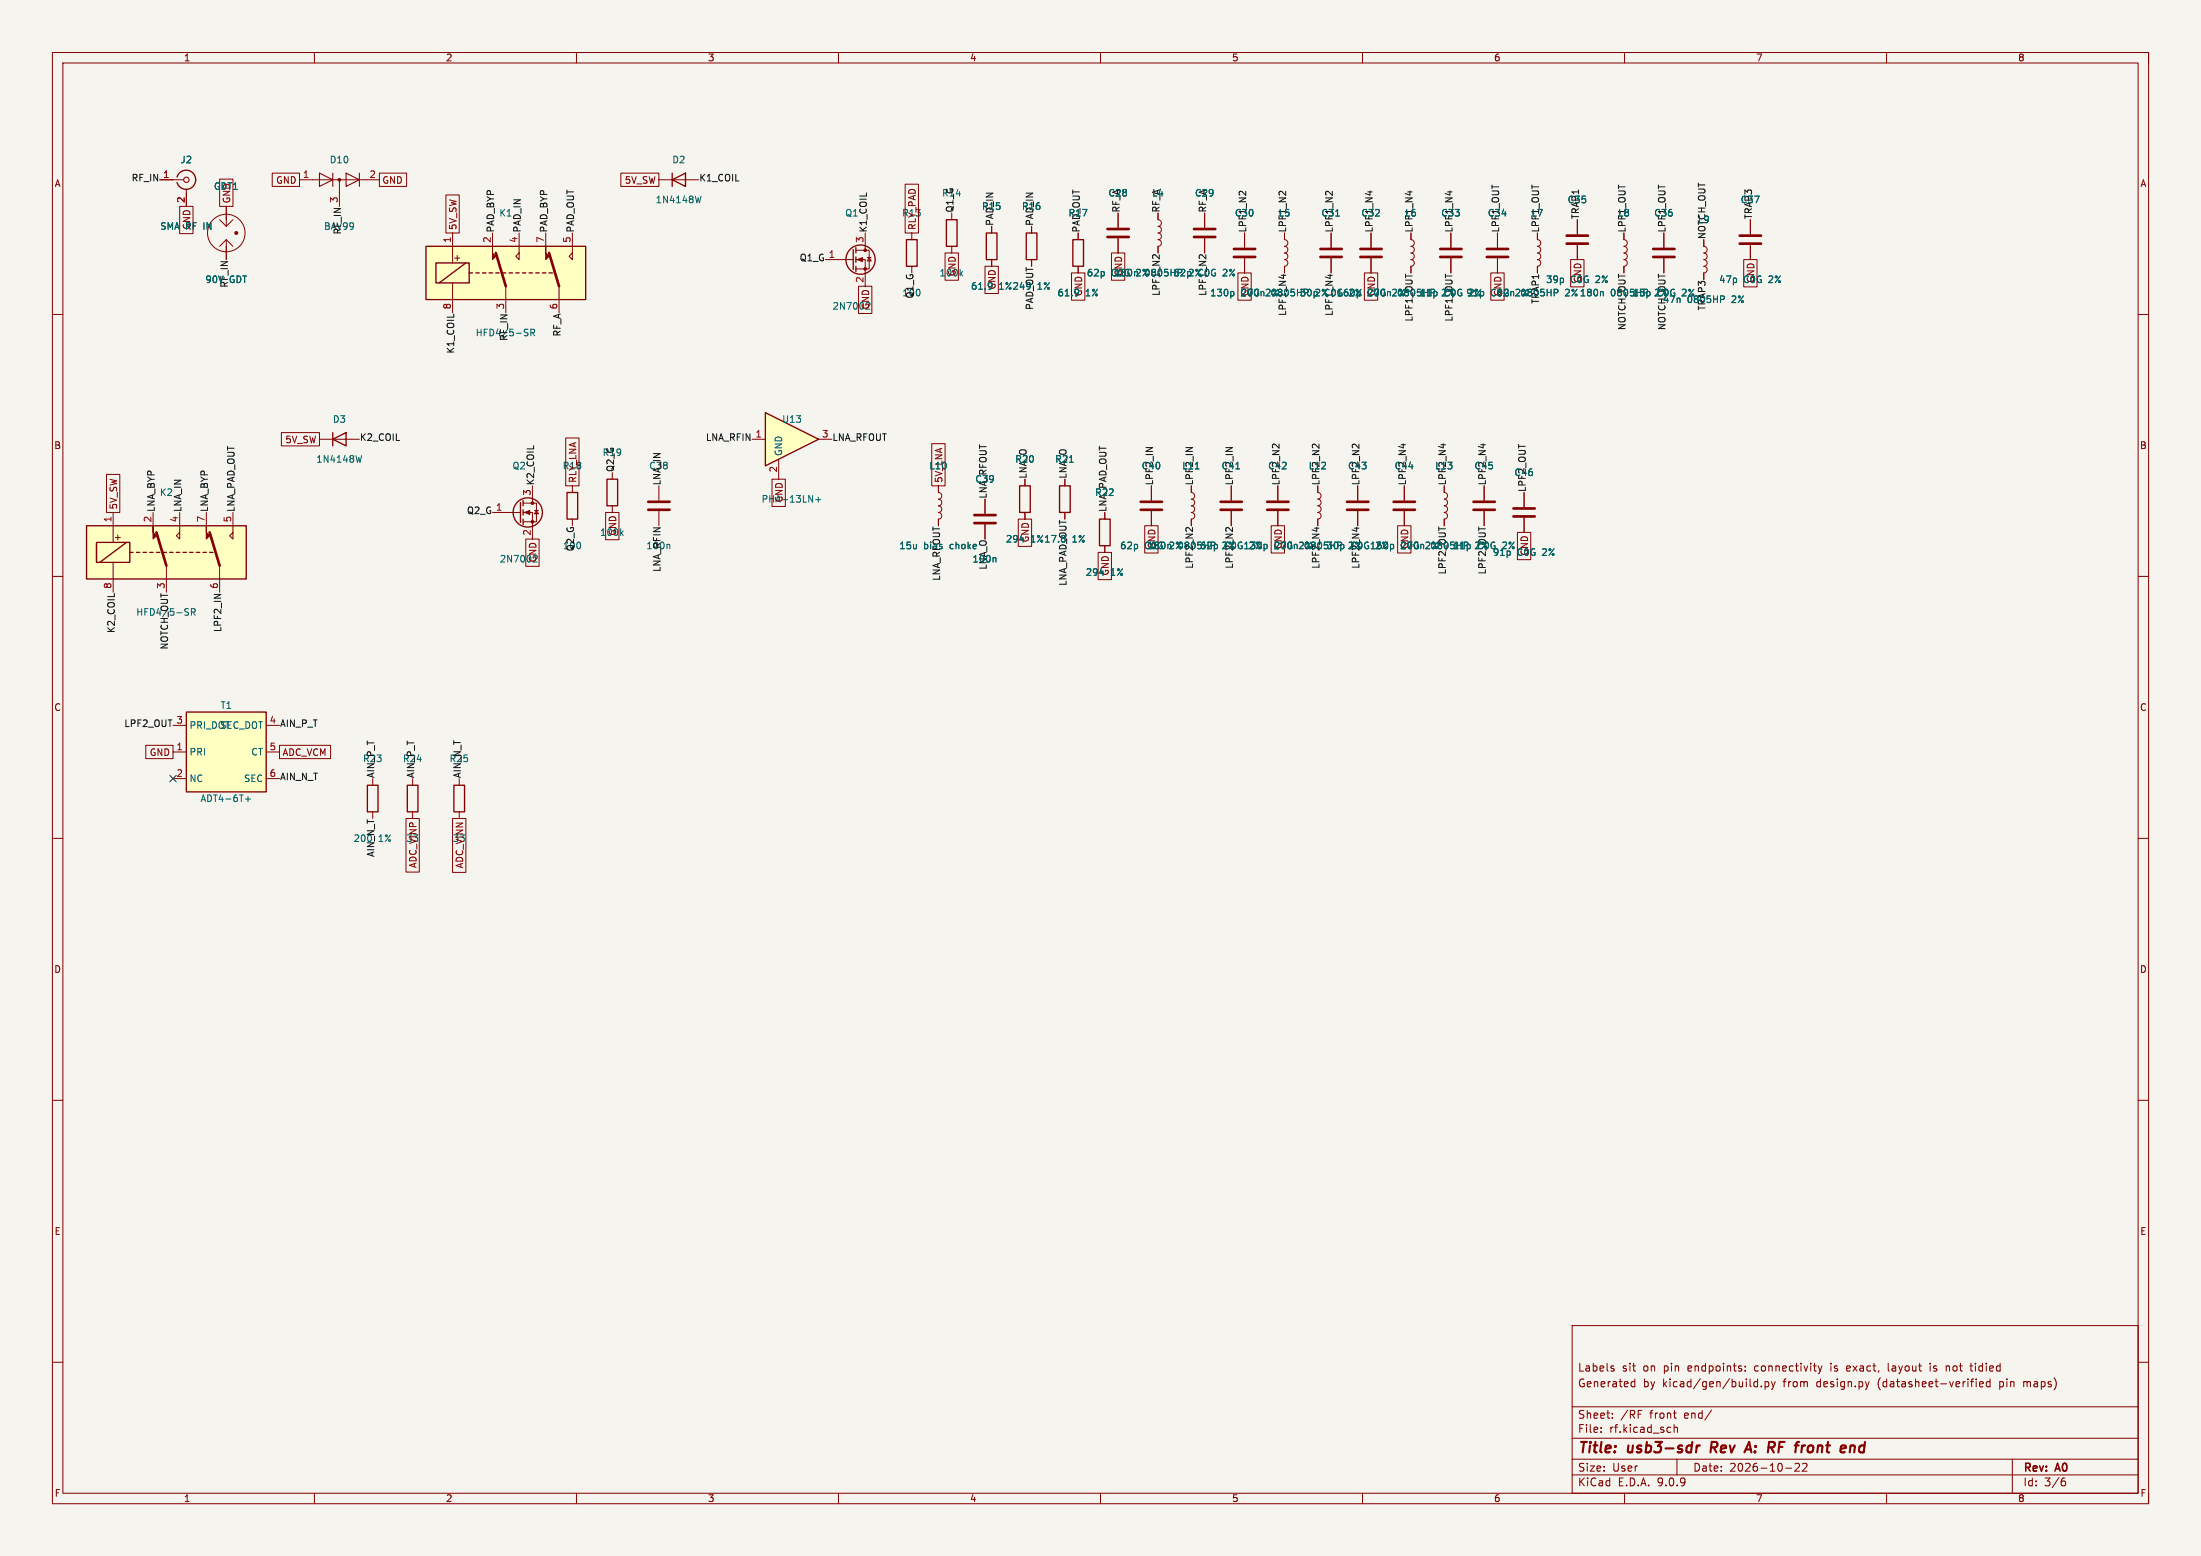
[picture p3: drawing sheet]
<svg xmlns="http://www.w3.org/2000/svg" width="420mm" height="297mm" viewBox="0 0 420 297" stroke-linecap="round" stroke-linejoin="round" font-family="sans-serif">
<path d="M0 0h420v297h-420z" fill="#f5f4ef" stroke="#f5f4ef" stroke-width=".19"/>
<g fill="none" stroke="#840000" stroke-width=".19">
<path d="M10 10h400v277h-400zM12 12h396v273h-396zM60 10v2M110 10v2M160 10v2M210 10v2M260 10v2M310 10v2M360 10v2M410 10v2M30.5 34.3h4.6M35.6 36.1v3.3"/>
<path d="M43.2 39.4v3.8M41.9 41.9l1.3 1.3M43.2 45.7v3.9M43.2 45.7l-1.3 1.3M43.2 45.7l1.2 1.3M44.4 41.9l-1.2 1.3M174 44.5v1.2M174 50.8v1.3M181.6 40.7v1.2M181.6 47v1.3M189.2 43.2v1.3M189.2 49.6v1.2"/>
<path d="M196.8 43.2v1.3M196.8 49.6v1.2M205.7 44.5v1.2M205.7 50.8v1.3M213.4 40.7v2.8M213.4 45.5v2.8M221 40.7v1.2a.64 .64 0 0 1 .6 .7 .64 .64 0 0 1-.6 .6 .64 .64 0 0 1 .6 .6 .64 .64 0 0 1-.6 .7 .64 .64 0 0 1 .6 .6 .64 .64 0 0 1-.6 .7 .64 .64 0 0 1 .6 .6 .64 .64 0 0 1-.6 .6M221 47v1.3M229.9 40.7v2.8M229.9 45.5v2.8M237.5 44.5v2.8M237.5 49.3v2.8"/>
<path d="M254 44.5v2.8M254 49.3v2.8M261.6 44.5v2.8M261.6 49.3v2.8M269.2 44.5v1.2a.64 .64 0 0 1 .7 .7 .64 .64 0 0 1-.7 .6M269.2 47a.64 .64 0 0 1 .7 .7 .64 .64 0 0 1-.7 .6 .64 .64 0 0 1 .7 .6 .64 .64 0 0 1-.7 .7 .64 .64 0 0 1 .7 .6 .64 .64 0 0 1-.7 .6M269.2 50.8v1.3M276.9 44.5v2.8M276.9 49.3v2.8M285.7 44.5v2.8M285.7 49.3v2.8M309.9 44.5v1.2a.64 .64 0 0 1 .6 .7 .64 .64 0 0 1-.6 .6"/>
<path d="M309.9 47a.64 .64 0 0 1 .6 .7 .64 .64 0 0 1-.6 .6 .64 .64 0 0 1 .6 .6 .64 .64 0 0 1-.6 .7 .64 .64 0 0 1 .6 .6 .64 .64 0 0 1-.6 .6M309.9 50.8v1.3M317.5 44.5v2.8M317.5 49.3v2.8M10 60h2M408 60h2M61 83.8h7.6M94 97.8h5.3M99.8 96h2.6v3.6h-2.6M99.8 97.8h1.8v5.1M101.6 92.7v3.3M102 97.4h.7"/>
<path d="M102.4 97.4l.3 .7h-.7zM179.1 92.7v1.3a.64 .64 0 0 1 .6 .6 .64 .64 0 0 1-.6 .7 .64 .64 0 0 1 .6 .6 .64 .64 0 0 1-.6 .7 .64 .64 0 0 1 .6 .6 .64 .64 0 0 1-.6 .6M179.1 97.8a.64 .64 0 0 1 .6 .7 .64 .64 0 0 1-.6 .6v1.3M188 95.3v2.8M195.6 91.5v1.2M195.6 97.8v1.3M203.2 91.5v1.2M203.2 97.8v1.3M210.8 97.8v1.3M219.7 92.7v2.8M219.7 97.6v2.8M227.3 92.7v1.3a.64 .64 0 0 1 .7 .6 .64 .64 0 0 1-.7 .7 .64 .64 0 0 1 .7 .6 .64 .64 0 0 1-.7 .7 .64 .64 0 0 1 .7 .6 .64 .64 0 0 1-.7 .6"/>
<path d="M227.3 97.8a.64 .64 0 0 1 .7 .7 .64 .64 0 0 1-.7 .6v1.3M234.9 92.7v2.8M234.9 97.6v2.8M243.8 92.7v2.8M243.8 97.6v2.8M251.5 92.7v1.3a.63 .63 0 0 1 .6 .6 .63 .63 0 0 1-.6 .7 .64 .64 0 0 1 .6 .6 .64 .64 0 0 1-.6 .6 .64 .64 0 0 1 .6 .7 .64 .64 0 0 1-.6 .6 .64 .64 0 0 1 .6 .6 .64 .64 0 0 1-.6 .7v1.3M259.1 92.7v2.8M259.1 97.6v2.8M268 92.7v2.8M268 97.6v2.8M275.6 92.7v1.3a.63 .63 0 0 1 .6 .6 .63 .63 0 0 1-.6 .7 .64 .64 0 0 1 .6 .6 .64 .64 0 0 1-.6 .6 .64 .64 0 0 1 .6 .7 .64 .64 0 0 1-.6 .6 .64 .64 0 0 1 .6 .6 .64 .64 0 0 1-.6 .7v1.3M283.2 92.7v2.8"/>
<path d="M283.2 97.6v2.8M290.8 94v2.8M290.8 98.8v2.8M10 110h2M188 100.1v2.8M210.8 104.2v1.2M408 110h2M87.6 148.6v1.3M87.6 155v1.2M10 160h2M408 160h2M10 210h2"/>
<path d="M408 210h2M300 253h108v32h-108zM10 260h2M300 278.5h108M300 274.5h108M300 268.5h108M305.5 273.3v.1M305.5 272.5v.1M307.6 261.2l.4 .1v.2l-.2 .2h-.3M307.6 260.7l.4 .1M307.7 270.6v.1M307.7 269.8v.1"/>
<path d="M311.4 264.6h.6M311.4 263.8h.6M312 263.2v1.5M312.6 269.2h.7M319.3 269.7h.6M319.5 271.9v1.5M319.5 272.6l.2-.2 .3 .1 .1 .9M319.7 270.7h.2M320 278.5v3M326.6 269.1l-1.3 2M333 261.6v.1M333 260.8v.1"/>
<path d="M334.7 264.6l.3 .1 .4-.1M335.4 263.8l-.4-.1-.3 .2M335.4 263.2v1.5M336.1 264.6v.1M336.8 263.8l.4-.1 .3 .3-.1 .6h-.6M336.8 263.7v1.5M338 263.7l.4 1M338.4 264.7l-.4 .5M338.7 263.7l-.3 1M342.5 279.5l.6-.2 .2 .2 .1 .2-.9 1.1h.9M344 279.5l.5-.2 .2 .2 .1 .2-.9 1.1h.9M347 260.7l.3 1"/>
<path d="M347.3 261.7l-.3 .5M347.7 260.7l-.4 1M352.5 260.8v.8M353.1 261.1l-.7 .1M356.7 263.7l-.4 1M360.3 260.2v1.3l.2 .2M368.3 260.2v.2M368.3 260.7v1M372 260.8l-.4-.1-.2 .2M375.9 260.7h.6M376.1 260.2v1.3l.4 .2M377.1 263.2v.2"/>
<path d="M377.1 263.7v1M377.7 264.2l.8-.1-.1-.3-.4-.1-.3 .2 .1 .7h.6M379.7 263.8l-.4-.1-.3 .3 .2 .6h.5M379.7 263.2v1.5M384 278.5v6.5M386.2 263.7v1M386.2 263.8v.1M408 260h2M60 285v2M110 285v2M160 285v2M210 285v2"/>
<path d="M260 285v2M300 281.5h108M310 285v2M340.7 280.2h1.2M360 285v2M393.6 282.7l.4 .1 .2 .2-.1 .5-.5 .1M394 282.1l-.4 .1M410 285v2"/>
<circle cx="43.2" cy="44.5" r="3.6"/>
<circle cx="45.1" cy="44.5" r=".13"/>
<circle cx="45.1" cy="44.5" r=".28"/>
<circle cx="45.2" cy="44.5" r=".13"/>
</g>
<path d="M323.8 275.9l-.2 1.3M324.4 275.9l-.4 .1-.2 .3M326.6 275.2l-.2 2M332.9 277.2l.9-2 .4 2M333.1 276.7h1M345.2 276l-.2 .3-.1 .5 .4 .4M353.4 275.9l.5 .1 .1 .2-.2 1" fill="none" stroke="#840000" stroke-width=".4"/>
<g fill="none" stroke="#840000" stroke-width=".51">
<path d="M211.3 43.7h4.1M211.3 45.2h4.1M227.8 43.7h4.1M227.8 45.2h4.1M235.5 47.5h4M235.5 49h4M252 47.5h4M252 49h4M259.6 47.5h4.1M259.6 49h4.1M274.8 47.5h4.1M274.8 49h4.1"/>
<path d="M283.7 47.5h4.1M283.7 49h4.1M315.5 47.5h4M315.5 49h4M185.9 98.3h4.1M185.9 99.8h4.1M217.7 95.8h4M217.7 97.3h4M232.9 95.8h4.1M232.9 97.3h4.1M241.8 95.8h4.1M241.8 97.3h4.1"/>
<path d="M257 95.8h4.1M257 97.3h4.1M265.9 95.8h4.1M265.9 97.3h4.1M281.2 95.8h4M281.2 97.3h4M288.8 97.1h4.1M288.8 98.6h4.1"/>
</g>
<path d="M183.3 52.2l.4 .5M183.7 51.8l-.5 .5M235.2 55.6l.3 .3v.3l-.3 .3M254.9 41.2h.7M305.8 55.6l.1 .2v.7M69 87l-.3 1.2M204.1 88.2h.7M228.1 89.5h.7M235.8 89.5h.8M189.9 106.4l.1 .2v.7M241.6 103.9l.2 .2v.4l-.2 .2M265.7 103.9l.2 .2v.4l-.2 .2" fill="none" stroke="#006464" stroke-width=".19"/>
<g fill="none" stroke="#840000" stroke-width=".25">
<path d="M33.8 33.8a1.81 1.81 0 0 1 2.8-1 1.81 1.81 0 0 1 0 3 1.81 1.81 0 0 1-2.8-1M173 45.7h2v5.1h-2zM180.6 41.9h2v5.1h-2zM188.2 44.5h2v5.1h-2zM195.8 44.5h2.1v5.1h-2.1zM204.7 45.7h2.1v5.1h-2.1zM63.5 83.8l2.5-1.2v2.5zM63.5 82.6v2.5M99.3 95.9v3.8M99.8 95.5v1M99.8 97.3v1M99.8 99.1v1"/>
<path d="M194.6 92.7h2v5.1h-2zM202.2 92.7h2v5.1h-2zM209.8 99.1h2v5.1h-2zM86.6 149.9h2v5.1h-2z"/>
<circle cx="100.7" cy="97.8" r="2.79"/>
</g>
<g fill="#840000" stroke="#840000" stroke-width=".19">
<path d="M100.1 97.8l1-.4v.8z"/>
<circle cx="101.6" cy="96" r=".25"/>
<circle cx="101.6" cy="99.6" r=".25"/>
</g>
<circle cx="35.6" cy="34.3" r=".51" fill="none" stroke="#840000" stroke-width=".2"/>
<path d="M146 78.8l10.2 5-10.2 5.1z" fill="#ffffc2"/>
<path d="M146 78.8l10.2 5-10.2 5.1zM108.2 94h2v5.1h-2zM115.8 91.5h2.1v5h-2.1zM77.7 149.9h2.1v5.1h-2.1z" fill="none" stroke="#840000" stroke-width=".25"/>
<g fill="none" stroke="#840000" stroke-width=".19">
<path d="M57.1 34.3h15.3M64.8 34.3v5.1M109.2 92.7v1.3M109.2 99.1v1.3M116.8 90.2v1.3M116.8 96.5v1.3M125.7 92.7v2.8M125.7 97.6v2.8M143.5 83.8h2.5M148.6 87.7v3.8M156.2 83.8h2.5M78.7 148.6v1.3"/>
<path d="M78.7 155v1.2"/>
</g>
<path d="M155.7 95.4h.9M156.1 94.9v1M118.6 101.7l.3 .5M118.9 101.4l-.5 .4M127.6 103.9l.2 .2v.6" fill="none" stroke="#006464" stroke-width=".19"/>
<path d="M123.7 95.8h4.1M123.7 97.3h4.1" fill="none" stroke="#840000" stroke-width=".51"/>
<path d="M61 33l2.5 1.3-2.5 1.3zM63.5 33v2.6M66 33l2.6 1.3-2.6 1.3zM68.6 33v2.6" fill="none" stroke="#840000" stroke-width=".2"/>
<circle cx="64.8" cy="34.3" r=".25" fill="#840000" stroke="#840000" stroke-width=".19"/>
<path d="M81.3 47h30.5v10.2h-30.5z" fill="#ffffc2"/>
<g fill="none" stroke="#840000" stroke-width=".25">
<path d="M128.3 34.3l2.5-1.3v2.6zM128.3 33v2.6M81.3 47h30.5v10.2h-30.5zM83.2 50.2h6.3v3.8h-6.3zM88.9 50.2l-5.1 3.8M89.5 52.1h.7M90.8 52.1h.6M92.1 52.1h.6M93.3 52.1h.7M94.6 52.1h.6M95.9 52.1h.6M97.2 52.1h.6"/>
<path d="M98.4 52.1h.7M99.7 52.1h.6M101 52.1h.6M102.2 52.1h.7M103.5 52.1h.6M104.8 52.1h.6M162.8 47.6v3.9M163.3 47.3v1M163.3 49v1.1M163.3 50.8v1M70.1 149.9h2v5.1h-2z"/>
<circle cx="164.2" cy="49.6" r="2.79"/>
</g>
<g fill="none" stroke="#840000" stroke-width=".19">
<path d="M125.7 34.3h7.6M86.4 44.5v5.7M86.4 54v5.7M94 44.5v2.5M96.5 54.6v5.1M99.1 44.5v5.1l-.7-.7 .7-.6M104.1 44.5v2.5M106.7 54.6v5.1M109.2 44.5v5.1l-.6-.7 .6-.6M157.5 49.6h5.3M163.3 47.8h2.6v3.5h-2.6M163.3 49.6h1.8v5"/>
<path d="M165.1 44.5v3.3M165.5 49.2h.7M165.9 49.2l.3 .6h-.7zM293.4 44.5v1.2a.64 .64 0 0 1 .6 .7 .64 .64 0 0 1-.6 .6M293.4 47a.64 .64 0 0 1 .6 .7 .64 .64 0 0 1-.6 .6 .64 .64 0 0 1 .6 .6 .64 .64 0 0 1-.6 .7 .64 .64 0 0 1 .6 .6 .64 .64 0 0 1-.6 .6M293.4 50.8v1.3M301 41.9v2.8M301 46.8v2.8M71.1 148.6v1.3M71.1 155v1.2"/>
</g>
<g fill="#840000" stroke="#840000" stroke-width=".19">
<path d="M94 47v1.3l.6 .6-.6 .7z"/>
<path d="M104.1 47v1.3l.7 .6-.7 .7z"/>
<path d="M163.6 49.6l1-.4v.7z"/>
<circle cx="165.1" cy="47.8" r=".25"/>
<circle cx="165.1" cy="51.3" r=".25"/>
</g>
<path d="M94.6 48.3l1.9 6.3M104.8 48.3l1.9 6.3M299 45h4M299 46.5h4" fill="none" stroke="#840000" stroke-width=".51"/>
<path d="M133.8 37.4l-.3 1.3M297.1 55.2l.2 .3-.1 .3-.1 .1M100.3 63.4l.3 .2 .2 .3-.3 .2h-.3M100.3 62.8l.5 .1M101.3 63.5l.6-.1 .1-.1v-.3l-.7-.2v1.3M101.6 63.5l.4 .6" fill="none" stroke="#006464" stroke-width=".19"/>
<path d="M35.6 135.9h15.2v15.3h-15.2z" fill="#ffffc2"/>
<path d="M35.6 135.9h15.2v15.3h-15.2z" fill="none" stroke="#840000" stroke-width=".25"/>
<path d="M33 138.5h2.6M50.8 138.5h2.5M33 143.5h2.6M33 148.6h2.6M50.8 143.5h2.5M50.8 148.6h2.5" fill="none" stroke="#840000" stroke-width=".19"/>
<path d="M46.8 152.5h1M47.3 152v1" fill="none" stroke="#006464" stroke-width=".19"/>
<path d="M16.5 100.4h30.5v10.1h-30.5z" fill="#ffffc2"/>
<g fill="none" stroke="#840000" stroke-width=".25">
<path d="M16.5 100.4h30.5v10.1h-30.5zM18.4 103.5h6.4v3.8h-6.4zM24.1 103.5l-5.1 3.8M24.8 105.4h.6M26 105.4h.7M27.3 105.4h.6M28.6 105.4h.6M29.8 105.4h.7M31.1 105.4h.6M32.4 105.4h.6M33.7 105.4h.6M34.9 105.4h.7"/>
<path d="M36.2 105.4h.6M37.5 105.4h.6M38.7 105.4h.7M40 105.4h.6"/>
</g>
<g fill="none" stroke="#840000" stroke-width=".19">
<path d="M30.5 34.3h2.5M34.3 39.4h2.5v5.2h-2.5zM35.6 36.9v2.5M41.9 34.2h2.6v5.2h-2.6zM43.2 39.4v2.5M51.9 33h5.2v2.6h-5.2zM72.4 33h5.2v2.6h-5.2zM85.1 37.2h2.5v7.3h-2.5zM118.5 33h7.2v2.6h-7.2zM172.7 35.2h2.6v9.3h-2.6zM43.2 47v2.6M163.8 54.6h2.6v5.2h-2.6z"/>
<path d="M180.3 48.3h2.6v5.2h-2.6zM188 50.8h2.5v5.2h-2.5zM189.2 43.2v1.3M189.2 49.6v1.2M196.8 43.2v1.3M196.8 49.6v1.2M204.5 52.1h2.5v5.2h-2.5zM205.7 44.5v1.2M205.7 50.8v1.3M212.1 48.3h2.5v5.2h-2.5zM213.4 40.7v2.8M213.4 45.5v2.8"/>
<path d="M221 40.7v1.2M221 47v1.3M229.9 40.7v2.8M229.9 45.5v2.8M236.2 52.1h2.6v5.2h-2.6zM237.5 44.5v2.8M237.5 49.3v2.8M245.1 44.5v1.2a.64 .64 0 0 1 .7 .7 .64 .64 0 0 1-.7 .6M245.1 47a.64 .64 0 0 1 .7 .7 .64 .64 0 0 1-.7 .6 .64 .64 0 0 1 .7 .6 .64 .64 0 0 1-.7 .7 .64 .64 0 0 1 .7 .6 .64 .64 0 0 1-.7 .6M245.1 50.8v1.3M254 44.5v2.8M254 49.3v2.8"/>
<path d="M260.3 52.1h2.6v5.2h-2.6zM261.6 44.5v2.8M261.6 49.3v2.8M269.2 44.5v1.2M269.2 50.8v1.3M276.9 44.5v2.8M276.9 49.3v2.8M284.5 52.1h2.5v5.2h-2.5zM285.7 44.5v2.8M285.7 49.3v2.8M293.4 44.5v1.2M293.4 50.8v1.3"/>
<path d="M299.7 49.6h2.6v5.2h-2.6zM301 41.9v2.8M301 46.8v2.8M309.9 44.5v1.2M309.9 50.8v1.3M317.5 44.5v2.8M317.5 49.3v2.8M325.1 45.7v1.3a.64 .64 0 0 1 .7 .7 .64 .64 0 0 1-.7 .6 .64 .64 0 0 1 .7 .6 .64 .64 0 0 1-.7 .7 .64 .64 0 0 1 .7 .6 .64 .64 0 0 1-.7 .6M325.1 50.8a.64 .64 0 0 1 .7 .7 .64 .64 0 0 1-.7 .6v1.3M332.7 49.6h2.6v5.2h-2.6zM334 41.9v2.8M334 46.8v2.8"/>
<path d="M20.3 90.6h2.6v7.2h-2.6zM21.6 97.8v5.7M29.2 97.8v2.6M34.3 97.8v5.1l-.6-.6 .6-.7M39.4 97.8v2.6M44.4 97.8v5.1l-.6-.6 .6-.7M53.7 82.6h7.3v2.5h-7.3zM107.9 83.6h2.6v9.1h-2.6zM115.6 97.8h2.5v5.2h-2.5zM147.3 91.5h2.6v5.2h-2.6zM177.8 84.7h2.5v8h-2.5zM179.1 92.7v1.3"/>
<path d="M179.1 99.1v1.3M188 95.3v2.8M194.3 99.1h2.6v5.2h-2.6zM195.6 91.5v1.2M195.6 97.8v1.3M203.2 91.5v1.2M203.2 97.8v1.3M210.8 97.8v1.3M219.7 92.7v2.8M219.7 97.6v2.8M227.3 92.7v1.3M227.3 99.1v1.3"/>
<path d="M234.9 92.7v2.8M234.9 97.6v2.8M243.8 92.7v2.8M243.8 97.6v2.8M251.5 92.7v1.3M251.5 99.1v1.3M259.1 92.7v2.8M259.1 97.6v2.8M268 92.7v2.8M268 97.6v2.8M275.6 92.7v1.3M275.6 99.1v1.3"/>
<path d="M283.2 92.7v2.8M283.2 97.6v2.8M290.8 94v2.8M290.8 98.8v2.8M21.6 107.3v5.8M31.7 108v5.1M41.9 108v5.1M100.3 102.9h2.6v5.2h-2.6zM188 100.1v2.8M209.5 105.4h2.6v5.2h-2.6zM210.8 104.2v1.2M218.4 100.4h2.6v5.2h-2.6z"/>
<path d="M242.6 100.4h2.5v5.2h-2.5zM266.7 100.4h2.5v5.2h-2.5zM289.6 101.6h2.5v5.2h-2.5zM27.8 142.3h5.2v2.5h-5.2zM53.3 142.3h9.8v2.5h-9.8zM77.5 156.2h2.5v10.3h-2.5zM86.4 156.2h2.5v10.3h-2.5z"/>
</g>
<g fill="#840000" stroke="#840000" stroke-width=".19">
<path d="M29.2 100.4v1.2l.6 .7-.6 .6z"/>
<path d="M39.4 100.4v1.2l.6 .7-.6 .6z"/>
</g>
<path d="M332 45h4M332 46.5h4M29.8 101.6l1.9 6.4M40 101.6l1.9 6.4" fill="none" stroke="#840000" stroke-width=".51"/>
<g fill="none" stroke="#006464" stroke-width=".19">
<path d="M235.2 55.6l.3 .3v.3l-.3 .3M254.9 41.2h.7M297.1 55.2l.2 .3-.1 .3-.1 .1M305.8 55.6l.1 .2v.7M328.8 56.5l.3 .2-.1 .3-.2 .1M204.1 88.2h.7M228.1 89.5h.7M235.8 89.5h.8M35.5 116.8l.4 .1 .1 .3-.3 .2h-.3M35.5 116.2h.5M36.5 116.8h.6l.2-.2-.1-.3-.7-.1v1.2M36.8 116.8l.5 .6"/>
<path d="M189.9 106.4l.1 .2v.7M241.6 103.9l.2 .2v.4l-.2 .2M265.7 103.9l.2 .2v.4l-.2 .2"/>
</g>
<path d="M32.4 148l1.2 1.2M33.6 148l-1.2 1.2" fill="none" stroke="#000084" stroke-width=".19"/>
<g font-size="2.8" fill="#840000">
<text x="301" y="277.9">Title:</text>
<text x="310.7" y="277.9">usb3-sdr</text>
<text x="327.3" y="277.9">Rev</text>
<text x="334.8" y="277.9">A:</text>
<text x="339.8" y="277.9">RF</text>
<text x="345.9" y="277.9">front</text>
<text x="355.3" y="277.9">end</text>
</g>
<g font-size="2.1" fill="#840000">
<text x="301" y="262">Labels</text>
<text x="309.5" y="262">sit</text>
<text x="313.6" y="262">on</text>
<text x="317.6" y="262">pin</text>
<text x="322.3" y="262">endpoints:</text>
<text x="335.2" y="262">connectivity</text>
<text x="349.9" y="262">is</text>
<text x="353.1" y="262">exact,</text>
<text x="361.1" y="262">layout</text>
<text x="369.3" y="262">is</text>
<text x="372.5" y="262">not</text>
<text x="377.4" y="262">tidied</text>
<text x="301" y="265">Generated</text>
<text x="313.5" y="265">by</text>
<text x="317.3" y="265">kicad/gen/build.py</text>
<text x="340.5" y="265">from</text>
<text x="346.9" y="265">design.py</text>
<text x="358.7" y="265">(datasheet-verified</text>
<text x="382.1" y="265">pin</text>
<text x="386.8" y="265">maps)</text>
<text x="301" y="273.7">File:</text>
<text x="301" y="271">Sheet:</text>
<text x="307.1" y="273.7">rf.kicad_sch</text>
<text x="309.2" y="271">/RF</text>
<text x="314.9" y="271">front</text>
<text x="321.5" y="271">end/</text>
<text x="301" y="281.1">Size:</text>
<text x="307.7" y="281.1">User</text>
<text x="323" y="281.1">Date:</text>
<text x="330" y="281.1">2026-10-22</text>
<text x="386" y="281.3">Rev:</text>
<text x="392.4" y="281.3">A0</text>
<text x="301" y="283.9">KiCad</text>
<text x="308.7" y="283.9">E.D.A.</text>
<text x="316.3" y="283.9">9.0.9</text>
<text x="386" y="283.9">Id:</text>
<text x="390.1" y="283.9">3/6</text>
</g>
<g font-size="1.8" fill="#840000">
<text x="35" y="11.9">1</text>
<text x="85" y="11.9">2</text>
<text x="135" y="11.9">3</text>
<text x="185" y="11.9">4</text>
<text x="235" y="11.9">5</text>
<text x="285" y="11.9">6</text>
<text x="335" y="11.9">7</text>
<text x="385" y="11.9">8</text>
<text x="10.3" y="35.9">A</text>
<text x="52.6" y="35.3">GND</text>
<text x="72.9" y="35.3">GND</text>
<text x="119.1" y="35.3">5V_SW</text>
<text x="408.3" y="35.9">A</text>
<text x="172" y="41.5">R13</text>
<text x="87.3" y="44" transform="rotate(-90 87.3 44)">5V_SW</text>
<text x="174.9" y="44" transform="rotate(-90 174.9 44)">RLY_PAD</text>
<text x="86.4" y="50">+</text>
<text x="179.2" y="53">100k</text>
<text x="182.6" y="52.8" transform="rotate(-90 182.6 52.8)">GND</text>
<text x="214.3" y="52.8" transform="rotate(-90 214.3 52.8)">GND</text>
<text x="166.1" y="59.2" transform="rotate(-90 166.1 59.2)">GND</text>
<text x="238.4" y="56.6" transform="rotate(-90 238.4 56.6)">GND</text>
<text x="262.6" y="56.6" transform="rotate(-90 262.6 56.6)">GND</text>
<text x="286.7" y="56.6" transform="rotate(-90 286.7 56.6)">GND</text>
<text x="301.9" y="54.1" transform="rotate(-90 301.9 54.1)">GND</text>
<text x="335" y="54.1" transform="rotate(-90 335 54.1)">GND</text>
<text x="10.3" y="85.9">B</text>
<text x="54.4" y="84.8">5V_SW</text>
<text x="107.3" y="89.8">R18</text>
<text x="408.3" y="85.9">B</text>
<text x="110.2" y="92.3" transform="rotate(-90 110.2 92.3)">RLY_LNA</text>
<text x="180" y="92.3" transform="rotate(-90 180 92.3)">5V_LNA</text>
<text x="22.5" y="97.3" transform="rotate(-90 22.5 97.3)">5V_SW</text>
<text x="149.5" y="96" transform="rotate(-90 149.5 96)">GND</text>
<text x="21.6" y="103.4">+</text>
<text x="102.6" y="107.4" transform="rotate(-90 102.6 107.4)">GND</text>
<text x="114.4" y="102.5">100k</text>
<text x="117.8" y="102.4" transform="rotate(-90 117.8 102.4)">GND</text>
<text x="220.7" y="104.9" transform="rotate(-90 220.7 104.9)">GND</text>
<text x="244.8" y="104.9" transform="rotate(-90 244.8 104.9)">GND</text>
<text x="268.9" y="104.9" transform="rotate(-90 268.9 104.9)">GND</text>
<text x="291.8" y="106.2" transform="rotate(-90 291.8 106.2)">GND</text>
<text x="10.3" y="135.9">C</text>
<text x="408.3" y="135.9">C</text>
<text x="28.5" y="144.5">GND</text>
<text x="53.8" y="144.5">ADC_VCM</text>
<text x="77.4" y="160.9">33</text>
<text x="86.3" y="160.9">33</text>
<text x="79.7" y="165.8" transform="rotate(-90 79.7 165.8)">ADC_VINP</text>
<text x="88.6" y="165.9" transform="rotate(-90 88.6 165.9)">ADC_VINN</text>
<text x="10.3" y="185.9">D</text>
<text x="408.3" y="185.9">D</text>
<text x="10.3" y="235.9">E</text>
<text x="408.3" y="235.9">E</text>
<text x="10.3" y="285.9">F</text>
<text x="35" y="286.9">1</text>
<text x="85" y="286.9">2</text>
<text x="135" y="286.9">3</text>
<text x="185" y="286.9">4</text>
<text x="235" y="286.9">5</text>
<text x="285" y="286.9">6</text>
<text x="335" y="286.9">7</text>
<text x="385" y="286.9">8</text>
<text x="408.3" y="285.9">F</text>
</g>
<g font-size="1.8" fill="#0f0f0f">
<text x="25" y="34.8">RF_IN</text>
<text x="133.3" y="34.8">K1_COIL</text>
<text x="179.7" y="37.7">R14</text>
<text x="182.1" y="40.7" transform="rotate(-90 182.1 40.7)">Q1_G</text>
<text x="213.9" y="40.7" transform="rotate(-90 213.9 40.7)">RF_A</text>
<text x="221.5" y="40.7" transform="rotate(-90 221.5 40.7)">RF_A</text>
<text x="230.4" y="40.7" transform="rotate(-90 230.4 40.7)">RF_A</text>
<text x="301.5" y="41.9" transform="rotate(-90 301.5 41.9)">TRAP1</text>
<text x="334.5" y="41.9" transform="rotate(-90 334.5 41.9)">TRAP3</text>
<text x="61.7" y="44.1">BAV99</text>
<text x="65.3" y="44.9" transform="rotate(-90 65.3 44.9)">RF_IN</text>
<text x="94.5" y="44.5" transform="rotate(-90 94.5 44.5)">PAD_BYP</text>
<text x="99.6" y="44.5" transform="rotate(-90 99.6 44.5)">PAD_IN</text>
<text x="104.7" y="44.5" transform="rotate(-90 104.7 44.5)">PAD_BYP</text>
<text x="109.7" y="44.5" transform="rotate(-90 109.7 44.5)">PAD_OUT</text>
<text x="165.6" y="44.5" transform="rotate(-90 165.6 44.5)">K1_COIL</text>
<text x="189.7" y="43.2" transform="rotate(-90 189.7 43.2)">PAD_IN</text>
<text x="197.4" y="43.2" transform="rotate(-90 197.4 43.2)">PAD_IN</text>
<text x="206.3" y="44.5" transform="rotate(-90 206.3 44.5)">PAD_OUT</text>
<text x="238" y="44.5" transform="rotate(-90 238 44.5)">LPF1_N2</text>
<text x="245.6" y="44.5" transform="rotate(-90 245.6 44.5)">LPF1_N2</text>
<text x="254.5" y="44.5" transform="rotate(-90 254.5 44.5)">LPF1_N2</text>
<text x="262.1" y="44.5" transform="rotate(-90 262.1 44.5)">LPF1_N4</text>
<text x="269.8" y="44.5" transform="rotate(-90 269.8 44.5)">LPF1_N4</text>
<text x="277.4" y="44.5" transform="rotate(-90 277.4 44.5)">LPF1_N4</text>
<text x="286.3" y="44.5" transform="rotate(-90 286.3 44.5)">LPF1_OUT</text>
<text x="293.9" y="44.5" transform="rotate(-90 293.9 44.5)">LPF1_OUT</text>
<text x="310.4" y="44.5" transform="rotate(-90 310.4 44.5)">LPF1_OUT</text>
<text x="318" y="44.5" transform="rotate(-90 318 44.5)">LPF1_OUT</text>
<text x="325.6" y="45.7" transform="rotate(-90 325.6 45.7)">NOTCH_OUT</text>
<text x="152.5" y="50.1">Q1_G</text>
<text x="43.7" y="55" transform="rotate(-90 43.7 55)">RF_IN</text>
<text x="172.1" y="56.8">100</text>
<text x="174.5" y="57.1" transform="rotate(-90 174.5 57.1)">Q1_G</text>
<text x="197.4" y="59.3" transform="rotate(-90 197.4 59.3)">PAD_OUT</text>
<text x="221.5" y="56.6" transform="rotate(-90 221.5 56.6)">LPF1_N2</text>
<text x="230.4" y="56.6" transform="rotate(-90 230.4 56.6)">LPF1_N2</text>
<text x="97" y="65.2" transform="rotate(-90 97 65.2)">RF_IN</text>
<text x="107.2" y="64.3" transform="rotate(-90 107.2 64.3)">RF_A</text>
<text x="245.6" y="60.4" transform="rotate(-90 245.6 60.4)">LPF1_N4</text>
<text x="254.5" y="60.4" transform="rotate(-90 254.5 60.4)">LPF1_N4</text>
<text x="269.8" y="61.5" transform="rotate(-90 269.8 61.5)">LPF1_OUT</text>
<text x="277.4" y="61.5" transform="rotate(-90 277.4 61.5)">LPF1_OUT</text>
<text x="310.4" y="63.1" transform="rotate(-90 310.4 63.1)">NOTCH_OUT</text>
<text x="318" y="63.1" transform="rotate(-90 318 63.1)">NOTCH_OUT</text>
<text x="86.9" y="67.6" transform="rotate(-90 86.9 67.6)">K1_COIL</text>
<text x="68.6" y="84.4">K2_COIL</text>
<text x="97.7" y="89.8">Q2</text>
<text x="114.9" y="87.2">R19</text>
<text x="123.8" y="89.8">C38</text>
<text x="134.6" y="84.4">LNA_RFIN</text>
<text x="158.7" y="84.4">LNA_RFOUT</text>
<text x="102.1" y="92.7" transform="rotate(-90 102.1 92.7)">K2_COIL</text>
<text x="117.4" y="90.2" transform="rotate(-90 117.4 90.2)">Q2_G</text>
<text x="126.2" y="92.7" transform="rotate(-90 126.2 92.7)">LNA_IN</text>
<text x="188.5" y="95.3" transform="rotate(-90 188.5 95.3)">LNA_RFOUT</text>
<text x="196.1" y="91.5" transform="rotate(-90 196.1 91.5)">LNA_O</text>
<text x="203.7" y="91.5" transform="rotate(-90 203.7 91.5)">LNA_O</text>
<text x="220.2" y="92.7" transform="rotate(-90 220.2 92.7)">LPF2_IN</text>
<text x="227.8" y="92.7" transform="rotate(-90 227.8 92.7)">LPF2_IN</text>
<text x="235.5" y="92.7" transform="rotate(-90 235.5 92.7)">LPF2_IN</text>
<text x="244.4" y="92.7" transform="rotate(-90 244.4 92.7)">LPF2_N2</text>
<text x="252" y="92.7" transform="rotate(-90 252 92.7)">LPF2_N2</text>
<text x="259.6" y="92.7" transform="rotate(-90 259.6 92.7)">LPF2_N2</text>
<text x="268.5" y="92.7" transform="rotate(-90 268.5 92.7)">LPF2_N4</text>
<text x="276.1" y="92.7" transform="rotate(-90 276.1 92.7)">LPF2_N4</text>
<text x="283.7" y="92.7" transform="rotate(-90 283.7 92.7)">LPF2_N4</text>
<text x="291.3" y="94" transform="rotate(-90 291.3 94)">LPF2_OUT</text>
<text x="29.7" y="97.8" transform="rotate(-90 29.7 97.8)">LNA_BYP</text>
<text x="34.8" y="97.8" transform="rotate(-90 34.8 97.8)">LNA_IN</text>
<text x="39.9" y="97.8" transform="rotate(-90 39.9 97.8)">LNA_BYP</text>
<text x="45" y="97.8" transform="rotate(-90 45 97.8)">LNA_PAD_OUT</text>
<text x="89" y="98.3">Q2_G</text>
<text x="211.3" y="97.8" transform="rotate(-90 211.3 97.8)">LNA_PAD_OUT</text>
<text x="107.3" y="105">100</text>
<text x="109.7" y="105.3" transform="rotate(-90 109.7 105.3)">Q2_G</text>
<text x="123.2" y="105">100n</text>
<text x="126.2" y="109.3" transform="rotate(-90 126.2 109.3)">LNA_RFIN</text>
<text x="179.6" y="111" transform="rotate(-90 179.6 111)">LNA_RFOUT</text>
<text x="188.5" y="108.8" transform="rotate(-90 188.5 108.8)">LNA_O</text>
<text x="227.8" y="108.7" transform="rotate(-90 227.8 108.7)">LPF2_N2</text>
<text x="235.5" y="108.7" transform="rotate(-90 235.5 108.7)">LPF2_N2</text>
<text x="252" y="108.7" transform="rotate(-90 252 108.7)">LPF2_N4</text>
<text x="259.6" y="108.7" transform="rotate(-90 259.6 108.7)">LPF2_N4</text>
<text x="276.1" y="109.7" transform="rotate(-90 276.1 109.7)">LPF2_OUT</text>
<text x="283.7" y="109.7" transform="rotate(-90 283.7 109.7)">LPF2_OUT</text>
<text x="25.9" y="117.7">HFD4/5-SR</text>
<text x="22.1" y="120.9" transform="rotate(-90 22.1 120.9)">K2_COIL</text>
<text x="32.3" y="124.1" transform="rotate(-90 32.3 124.1)">NOTCH_OUT</text>
<text x="42.4" y="120.8" transform="rotate(-90 42.4 120.8)">LPF2_IN</text>
<text x="23.6" y="139">LPF2_OUT</text>
<text x="53.3" y="139">AIN_P_T</text>
<text x="53.3" y="149.1">AIN_N_T</text>
<text x="69.2" y="145.7">R23</text>
<text x="71.6" y="148.6" transform="rotate(-90 71.6 148.6)">AIN_P_T</text>
<text x="76.8" y="145.7">R24</text>
<text x="79.3" y="148.6" transform="rotate(-90 79.3 148.6)">AIN_P_T</text>
<text x="85.7" y="145.7">R25</text>
<text x="88.1" y="148.6" transform="rotate(-90 88.1 148.6)">AIN_N_T</text>
<text x="71.6" y="163.7" transform="rotate(-90 71.6 163.7)">AIN_N_T</text>
</g>
<g font-size="1.8" fill="#a90000">
<text x="31" y="34.1">1</text>
<text x="57.7" y="34.1">1</text>
<text x="70.4" y="34.1">2</text>
<text x="35.3" y="38.8" transform="rotate(-90 35.3 38.8)">2</text>
<text x="64.5" y="38.8" transform="rotate(-90 64.5 38.8)">3</text>
<text x="86.1" y="46.4" transform="rotate(-90 86.1 46.4)">1</text>
<text x="93.7" y="46.4" transform="rotate(-90 93.7 46.4)">2</text>
<text x="98.8" y="46.4" transform="rotate(-90 98.8 46.4)">4</text>
<text x="103.9" y="46.4" transform="rotate(-90 103.9 46.4)">7</text>
<text x="109" y="46.4" transform="rotate(-90 109 46.4)">5</text>
<text x="164.8" y="46.4" transform="rotate(-90 164.8 46.4)">3</text>
<text x="158" y="49.3">1</text>
<text x="86.1" y="59.1" transform="rotate(-90 86.1 59.1)">8</text>
<text x="96.3" y="59.1" transform="rotate(-90 96.3 59.1)">3</text>
<text x="106.4" y="59.1" transform="rotate(-90 106.4 59.1)">6</text>
<text x="164.8" y="54.1" transform="rotate(-90 164.8 54.1)">2</text>
<text x="144.1" y="83.6">1</text>
<text x="156.8" y="83.6">3</text>
<text x="101.3" y="94.7" transform="rotate(-90 101.3 94.7)">3</text>
<text x="148.3" y="90.3" transform="rotate(-90 148.3 90.3)">2</text>
<text x="21.3" y="99.8" transform="rotate(-90 21.3 99.8)">1</text>
<text x="29" y="99.8" transform="rotate(-90 29 99.8)">2</text>
<text x="34" y="99.8" transform="rotate(-90 34 99.8)">4</text>
<text x="39.1" y="99.8" transform="rotate(-90 39.1 99.8)">7</text>
<text x="44.2" y="99.8" transform="rotate(-90 44.2 99.8)">5</text>
<text x="94.5" y="97.6">1</text>
<text x="101.3" y="102.3" transform="rotate(-90 101.3 102.3)">2</text>
<text x="21.3" y="112.5" transform="rotate(-90 21.3 112.5)">8</text>
<text x="31.5" y="112.5" transform="rotate(-90 31.5 112.5)">3</text>
<text x="41.7" y="112.5" transform="rotate(-90 41.7 112.5)">6</text>
<text x="33.6" y="138.2">3</text>
<text x="33.6" y="143.3">1</text>
<text x="51.4" y="138.2">4</text>
<text x="51.4" y="143.3">5</text>
<text x="33.6" y="148.4">2</text>
<text x="51.4" y="148.4">6</text>
</g>
<g font-size="1.8" fill="#006464">
<text x="34.4" y="31.4">J2</text>
<text x="62.8" y="31.4">D10</text>
<text x="128.2" y="31.4">D2</text>
<text x="40.7" y="36.4">GDT1</text>
<text x="44.1" y="38.9" transform="rotate(-90 44.1 38.9)">GND</text>
<text x="95.2" y="41.5">K1</text>
<text x="125" y="39">1N4148W</text>
<text x="161.2" y="41.5">Q1</text>
<text x="187.3" y="40.3">R15</text>
<text x="194.9" y="40.3">R16</text>
<text x="203.8" y="41.5">R17</text>
<text x="211.4" y="37.7">C28</text>
<text x="219.8" y="37.7">L4</text>
<text x="227.9" y="37.7">C29</text>
<text x="235.5" y="41.5">C30</text>
<text x="243.9" y="41.5">L5</text>
<text x="252.1" y="41.5">C31</text>
<text x="259.7" y="41.5">C32</text>
<text x="268" y="41.5">L6</text>
<text x="274.9" y="41.5">C33</text>
<text x="283.8" y="41.5">C34</text>
<text x="292.1" y="41.5">L7</text>
<text x="299" y="39">C35</text>
<text x="308.7" y="41.5">L8</text>
<text x="315.6" y="41.5">C36</text>
<text x="332.1" y="39">C37</text>
<text x="30.5" y="44.1">SMA</text>
<text x="35.4" y="44.1">RF IN</text>
<text x="36.5" y="43.9" transform="rotate(-90 36.5 43.9)">GND</text>
<text x="323.9" y="42.8">L9</text>
<text x="207.3" y="53">62p</text>
<text x="212" y="53">C0G</text>
<text x="212.5" y="53">180n 2%</text>
<text x="218.4" y="53">0805HP</text>
<text x="223.8" y="53">62p2%</text>
<text x="228.6" y="53">C0G</text>
<text x="233.5" y="53">2%</text>
<text x="39.1" y="54.2">90V</text>
<text x="43.8" y="54.2">GDT</text>
<text x="158.8" y="59.3">2N7002</text>
<text x="185.2" y="55.5">61.9</text>
<text x="190.2" y="55.4" transform="rotate(-90 190.2 55.4)">GND</text>
<text x="190.6" y="55.5">1%249</text>
<text x="197.9" y="55.5">1%</text>
<text x="201.7" y="56.8">61.9</text>
<text x="206.7" y="56.6" transform="rotate(-90 206.7 56.6)">GND</text>
<text x="207.1" y="56.8">1%</text>
<text x="230.8" y="56.8">130p</text>
<text x="236.6" y="56.8">270n 2%</text>
<text x="236.8" y="56.8">C0G</text>
<text x="242.6" y="56.8">0805HP</text>
<text x="247.9" y="56.8">30p2%</text>
<text x="252.7" y="56.8">C0G</text>
<text x="255" y="56.8">160p</text>
<text x="257.6" y="56.8">2%</text>
<text x="260.7" y="56.8">270n 2%</text>
<text x="260.9" y="56.8">C0G</text>
<text x="266.7" y="56.8">0805HP</text>
<text x="270.8" y="56.8">11p</text>
<text x="275.3" y="56.8">2%</text>
<text x="275.5" y="56.8">C0G 91p</text>
<text x="280.5" y="56.8">2%</text>
<text x="284.4" y="56.8">C0G</text>
<text x="285.5" y="56.8">82n 2%</text>
<text x="290.2" y="56.8">0805HP</text>
<text x="293.9" y="58.1" transform="rotate(-90 293.9 58.1)">TRAP1</text>
<text x="294.9" y="54.2">39p</text>
<text x="298.8" y="56.8">2%180n</text>
<text x="299.7" y="54.2">C0G</text>
<text x="304.6" y="54.2">2%</text>
<text x="307.3" y="56.8">0805HP</text>
<text x="311.4" y="56.8">15p</text>
<text x="315.9" y="56.8">2%</text>
<text x="316.2" y="56.8">C0G</text>
<text x="317.2" y="58">47n</text>
<text x="321.1" y="56.8">2%</text>
<text x="322" y="58">0805HP</text>
<text x="325.6" y="59.4" transform="rotate(-90 325.6 59.4)">TRAP3</text>
<text x="328" y="54.2">47p</text>
<text x="330.6" y="58">2%</text>
<text x="332.7" y="54.2">C0G</text>
<text x="337.6" y="54.2">2%</text>
<text x="90.7" y="64.4">HFD4/5-SR</text>
<text x="63.4" y="80.9">D3</text>
<text x="149.2" y="80.9">U13</text>
<text x="60.3" y="88.5">1N4148W</text>
<text x="149.5" y="87.1" transform="rotate(-90 149.5 87.1)">GND</text>
<text x="177.2" y="89.8">L10</text>
<text x="193.6" y="88.5">R20</text>
<text x="201.3" y="88.5">R21</text>
<text x="217.8" y="89.8">C40</text>
<text x="225.5" y="89.8">L11</text>
<text x="233" y="89.8">C41</text>
<text x="241.9" y="89.8">C42</text>
<text x="249.6" y="89.8">L12</text>
<text x="257.1" y="89.8">C43</text>
<text x="266" y="89.8">C44</text>
<text x="273.8" y="89.8">L13</text>
<text x="281.3" y="89.8">C45</text>
<text x="30.4" y="94.9">K2</text>
<text x="186" y="92.3">C39</text>
<text x="208.9" y="94.9">R22</text>
<text x="288.9" y="91.1">C46</text>
<text x="145.2" y="96.1">PHA-13LN+</text>
<text x="95.3" y="107.6">2N7002</text>
<text x="171.5" y="105">15u</text>
<text x="176.2" y="105">bias</text>
<text x="181.3" y="105">choke</text>
<text x="185.5" y="107.6">100n</text>
<text x="191.8" y="103.8">294</text>
<text x="196.5" y="103.6" transform="rotate(-90 196.5 103.6)">GND</text>
<text x="196.6" y="103.8">1%17.8</text>
<text x="204.6" y="103.8">1%</text>
<text x="213.7" y="105">62p</text>
<text x="218.4" y="105">C0G</text>
<text x="218.8" y="105">180n 2%</text>
<text x="224.8" y="105">0805HP</text>
<text x="228.9" y="105">62p</text>
<text x="233.4" y="105">2%</text>
<text x="233.6" y="105">C0G130p</text>
<text x="238.6" y="105">2%</text>
<text x="243" y="105">270n 2%</text>
<text x="243.1" y="105">C0G</text>
<text x="248.9" y="105">0805HP</text>
<text x="253" y="105">30p</text>
<text x="257.5" y="105">2%</text>
<text x="257.8" y="105">C0G160p</text>
<text x="262.7" y="105">2%</text>
<text x="267.1" y="105">270n 2%</text>
<text x="267.3" y="105">C0G</text>
<text x="273" y="105">0805HP</text>
<text x="277.2" y="105">11p</text>
<text x="281.6" y="105">2%</text>
<text x="281.9" y="105">C0G</text>
<text x="284.8" y="106.3">91p</text>
<text x="286.8" y="105">2%</text>
<text x="289.5" y="106.3">C0G</text>
<text x="294.4" y="106.3">2%</text>
<text x="203.7" y="111.9" transform="rotate(-90 203.7 111.9)">LNA_PAD_OUT</text>
<text x="207.1" y="110.1">294</text>
<text x="211.8" y="110" transform="rotate(-90 211.8 110)">GND</text>
<text x="211.9" y="110.1">1%</text>
<text x="42" y="135.5">T1</text>
<text x="36.1" y="139.3">PRI_DOT</text>
<text x="41.9" y="139.3">SEC_DOT</text>
<text x="36.1" y="144.4">PRI</text>
<text x="36.1" y="149.5">NC</text>
<text x="46.5" y="149.5">SEC</text>
<text x="47.9" y="144.4">CT</text>
<text x="38.1" y="153.3">ADT4-6T+</text>
<text x="67.4" y="160.9">200</text>
<text x="72.2" y="160.9">1%</text>
</g>
</svg>
